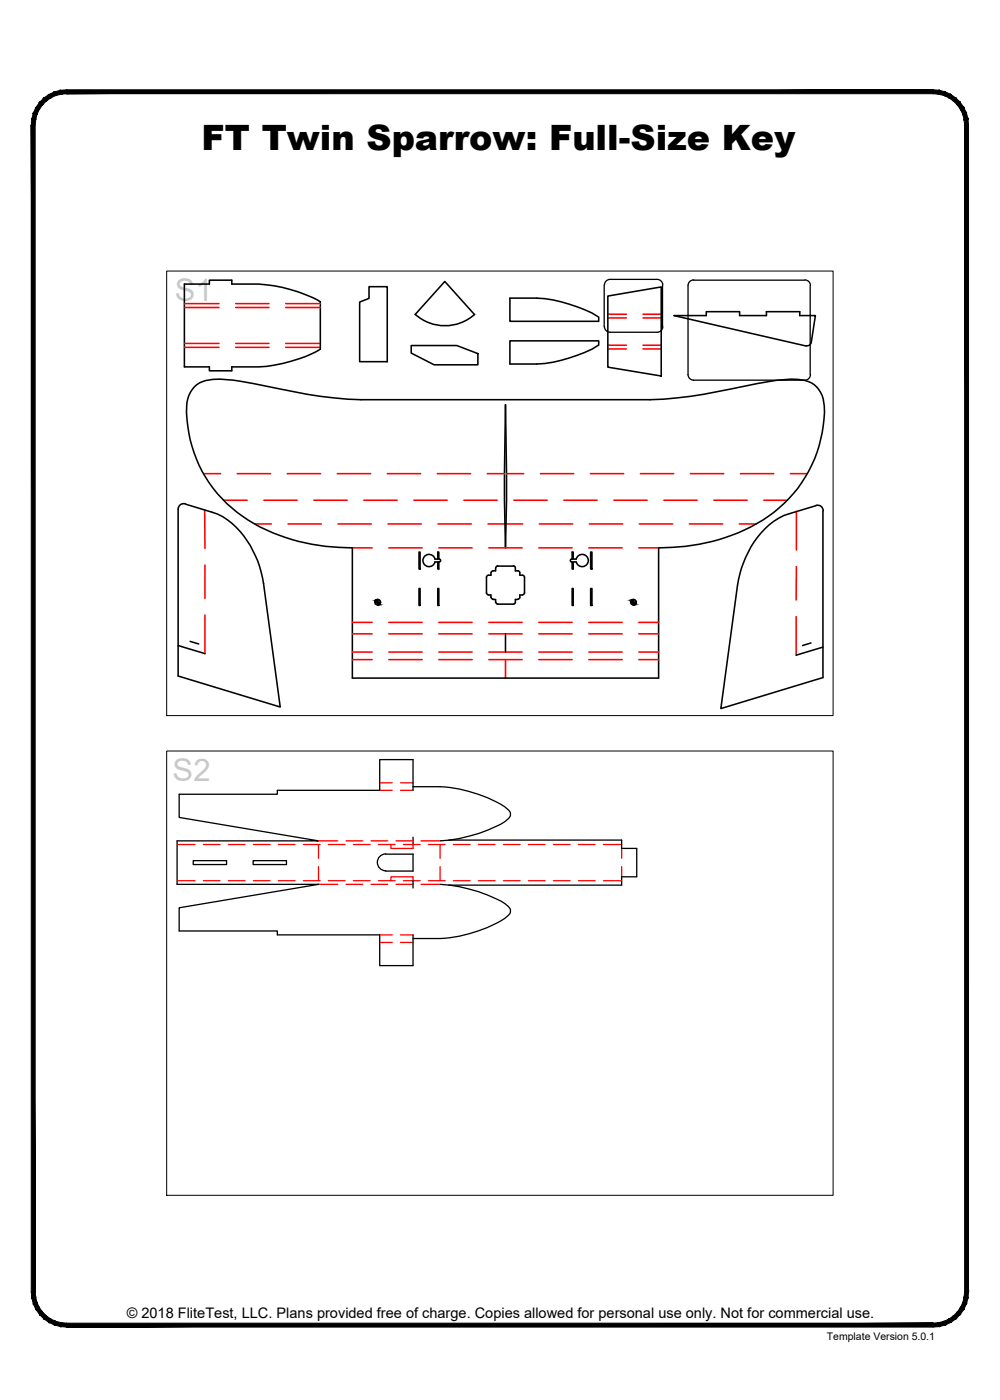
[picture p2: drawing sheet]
<svg xmlns="http://www.w3.org/2000/svg" width="190mm" height="267mm" viewBox="0 0 190 267" stroke-linecap="round" stroke-linejoin="round" font-family="sans-serif">
<!-- layer: 22 TILED -->
<g fill="#000" stroke="#000" stroke-width=".19">
<path d="M11.5 17.2l1.2-.1v.8zM11.5 17.2l.2 .7h1zM10.4 17.5l1.1-.3 .2 .7zM10.4 17.5l.2 .7 1.1-.3zM9.3 18l1.1-.5 .2 .7zM9.3 18l.4 .6 .9-.4zM8.3 18.7l1-.7 .4 .6zM8.3 18.7l.5 .5 .9-.6zM8.3 18.7l.5 .5-1.3 .3zM7.5 19.5l.6 .5 .7-.8zM7.5 19.5l.6 .5-1.3 .5zM6.8 20.5l.7 .3 .6-.8zM6.8 20.5l.7 .3-1.1 .7zM6.4 21.5l.6 .3 .5-1zM6.4 21.5l.6 .3-.9 .9zM6.1 22.7l.7 .1 .2-1zM6.1 22.7l.7 .1-.8 1.1zM6.8 22.8l-.8 1.1h.7z"/>
<path d="M12.7 17.9h165.1v-.8zM12.7 17.1h165.1l-165.1 .8z"/>
<path d="M6 23.9l.7 222.2v-222.2zM6 23.9l.7 222.2h-.7z"/>
<path d="M184.4 22.7l.1 1.2h-.7zM183.7 22.8l.1 1.1 .6-1.2zM184.1 21.5l.3 1.2-.7 .1zM183.4 21.8l.3 1 .4-1.3zM183.6 20.5l.5 1-.7 .3zM183 20.8l.4 1 .2-1.3zM182.9 19.5l.7 1-.6 .3zM182.4 20l.6 .8-.1-1.3zM182.1 18.7l.8 .8-.5 .5zM182.1 18.7l-.5 .5 .8 .8zM181.1 18l1 .7-.5 .5zM181.1 18l-.3 .6 .8 .6zM180.1 17.5l1 .5-.3 .6zM180.1 17.5l-.3 .7 1 .4zM178.9 17.2l1.2 .3-.3 .7zM178.9 17.2l-.1 .7 1 .3zM177.8 17.1l1.1 .1-.1 .7zM177.8 17.1v.8h1z"/>
<path d="M6 246.1h.7l-.6 1.2zM6.7 246.1l-.6 1.2 .7-.2zM6.1 247.3l.7-.2-.4 1.3zM6.8 247.1l-.4 1.3 .6-.3zM6.4 248.4l.6-.3-.2 1.3zM7 248.1l-.2 1.3 .7-.3zM6.8 249.4l.7-.3v1.3zM7.5 249.1v1.3l.6-.5zM7.5 250.4l.6-.5 .2 1.3zM8.1 249.9l.2 1.3 .5-.5zM8.8 250.7l.5 1.2-1-.7zM8.8 250.7l.5 1.2 .4-.6zM9.7 251.3l.7 1.1-1.1-.5zM9.7 251.3l.7 1.1 .2-.7zM10.6 251.7l.9 1-1.1-.3zM10.6 251.7l.9 1 .2-.7zM11.7 252l1 .8-1.2-.1zM11.7 252l1 .8v-.7z"/>
<path d="M12.7 252.1v.7l165.1-.7zM12.7 252.8l165.1-.7v.7z"/>
<path d="M177.8 252.1l1.1 .6-1.1 .1zM177.8 252.1l1.1 .6-.1-.7zM178.8 252l1.3 .4-1.2 .3zM178.8 252l1.3 .4-.3-.7zM179.8 251.7l1.3 .2-1 .5zM179.8 251.7l1.3 .2-.3-.6zM180.8 251.3l1.3-.1-1 .7zM180.8 251.3l1.3-.1-.5-.5zM181.6 250.7l1.3-.3-.8 .8zM181.6 250.7l1.3-.3-.5-.5zM182.4 249.9l1.2-.5-.7 1zM183 249.1l-.6 .8 1.2-.5zM183 249.1l1.1-.7-.5 1zM183.4 248.1l-.4 1 1.1-.7zM183.4 248.1l1-.8-.3 1.1zM183.7 247.1l-.3 1 1-.8zM184.5 246.1l-.1 1.2-.7-.2zM183.8 246.1l-.1 1 .8-1z"/>
<path d="M183.8 23.9v222.2h.7zM183.8 23.9h.7v222.2z"/>
</g>
<path d="M31.8 51.6h126.9v84.7h-126.9zM31.8 143.1h126.9v84.6h-126.9z" fill="none" stroke="#000" stroke-width=".19"/>
<!-- layer: 23 NOTES -->
<g fill="none" stroke="#000" stroke-width=".25">
<path d="M115.1 54.3v8M125.2 53.2h-9a1.07 1.07 0 0 0-1.1 1.1M125.2 53.2a1.07 1.07 0 0 1 1.1 1.1M126.2 54.3v8M131.1 54.4v17M132.1 53.4h21.2M132.1 53.3a1.07 1.07 0 0 0-1 1.1M153.3 53.3a1.07 1.07 0 0 1 1.1 1.1M154.3 54.4v17M115.1 62.2a1.07 1.07 0 0 0 1.1 1.1h9M126.3 62.2a1.07 1.07 0 0 1-1.1 1.1M131.1 71.4a1.07 1.07 0 0 0 1 1"/>
<path d="M154.4 71.4a1.07 1.07 0 0 1-1.1 1h-21.2M71.4 114.7h1.1M71.9 114.2v1.1M120.1 114.7h1.1M120.7 114.2v1.1"/>
</g>
<g fill="#000" stroke="#000" stroke-width=".19">
<path d="M71.8 114.2h.1zM120.6 114.2h.1zM120.7 115.2h.1z"/>
<path d="M71.8 114.2h.1zM71.8 114.2h.1z"/>
<path d="M71.8 114.2l.1 .1zM71.7 114.3h.2z"/>
<path d="M71.7 114.3h.2zM71.6 114.3h.3z"/>
<path d="M71.6 114.3l.3 .1zM71.6 114.3l.3 .1z"/>
<path d="M71.5 114.4l.4 .1v-.1zM71.5 114.4l.4 .1h-.4z"/>
<path d="M71.5 114.5h.4zM71.5 114.5h.4z"/>
<path d="M71.4 114.5l.5 .1v-.1zM71.4 114.5l.5 .1h-.5z"/>
<path d="M71.4 114.6l.5 .1v-.1zM71.4 114.6l.5 .1h-.5z"/>
<path d="M71.9 115.2h.2zM71.9 115.2h.1zM71.9 115.2h.1z"/>
<path d="M71.9 115.2h.3zM71.9 115.2h.2z"/>
<path d="M71.9 115.1h.4zM71.9 115.1l.3 .1z"/>
<path d="M71.9 115.1h.4zM71.9 115.1h.4z"/>
<path d="M71.9 115l.4 .1 .1-.1zM71.9 115l.4 .1h-.4z"/>
<path d="M71.9 114.9h.5zM71.9 114.9l.5 .1z"/>
<path d="M71.9 114.7l.6 .1v-.1zM71.9 114.7l.6 .1h-.6z"/>
<path d="M71.9 114.8l.5 .1 .1-.1zM71.9 114.8l.5 .1h-.5z"/>
<path d="M120.6 114.2h.1zM120.5 114.2h.2z"/>
<path d="M120.5 114.2l.2 .1zM120.4 114.3h.3z"/>
<path d="M120.4 114.3h.3zM120.4 114.3h.3z"/>
<path d="M120.3 114.3l.4 .1zM120.2 114.4h.5z"/>
<path d="M120.2 114.4l.5 .1v-.1zM120.2 114.4l.5 .1h-.5z"/>
<path d="M120.2 114.5h.5zM120.2 114.5h.5z"/>
<path d="M120.1 114.5l.6 .1v-.1zM120.1 114.5l.6 .1h-.6z"/>
<path d="M120.1 114.6l.6 .1v-.1zM120.1 114.6l.6 .1h-.6z"/>
<path d="M120.7 115.2h.2zM120.7 115.2h.1z"/>
<path d="M120.7 115.1h.3zM120.7 115.1l.2 .1z"/>
<path d="M120.7 115.1h.4zM120.7 115.1h.3z"/>
<path d="M120.7 115l.4 .1v-.1zM120.7 115l.4 .1h-.4z"/>
<path d="M120.7 114.7l.5 .1v-.1zM120.7 114.7l.5 .1h-.5z"/>
<path d="M120.7 114.8l.5 .1v-.1zM120.7 114.8l.5 .1h-.5z"/>
<path d="M120.7 114.9h.5zM120.7 114.9l.4 .1z"/>
</g>
<g fill="none" stroke="#000" stroke-width=".3">
<circle cx="72" cy="114.7" r=".52"/>
<circle cx="120.7" cy="114.7" r=".52"/>
</g>
<!-- layer: 02 SCORE -->
<g fill="none" stroke="#f00" stroke-width=".25">
<path d="M72.3 150.6h2.4M72.4 149.1h2.3M76.3 149.1h2.4M76.3 150.6h2.4M33.7 167.8h3.5M33.7 160.9h3.5M38.7 167.8h3.2M38.7 160.9h3.2M43.5 167.8h3.2M43.5 160.9h3.2M48.3 167.8h3.1M48.3 160.9h3.1"/>
<path d="M53 167.8h3.2M53 160.9h3.2M57.8 167.8h3.2M57.8 160.9h3.2M60.7 160.9v2.6M60.7 165.1v2.7M60.7 160.2h3.6M60.7 168.5h3.6M62.6 167.8h3.1M62.6 160.9h3.1M65.9 160.2h3.2M65.9 168.5h3.2"/>
<path d="M67.3 167.8h3.2M67.3 160.9h3.2M70.7 160.2h3.2M70.7 168.5h3.2M72.1 167.8h3.2M72.1 160.9h3.2M72.3 178.1h2.4M72.4 179.5h2.3M74.5 160.9v.7h4.2v-.7M74.5 167.8v-.8h4.2v.8M75.5 160.2h3.1M75.5 168.5h3.1"/>
<path d="M76.3 179.5h2.4M76.3 178.1h2.4M76.8 167.8h3.2M76.8 160.9h3.2M80.2 160.2h3.6M80.2 168.5h3.6M81.6 167.8h3.2M81.6 160.9h3.2M83.8 160.9v2.6M83.8 165.1v2.7M86.4 167.8h3.1M86.4 160.9h3.1"/>
<path d="M91.1 167.8h3.2M91.1 160.9h3.2M95.9 167.8h3.2M95.9 160.9h3.2M100.7 167.8h3.1M100.7 160.9h3.1M105.4 167.8h3.2M105.4 160.9h3.2M110.2 167.8h3.2M110.2 160.9h3.2M114.9 167.8h3.5M114.9 160.9h3.5"/>
<path d="M118.4 161.6v1.9M118.4 165.1v1.9"/>
</g>
<!-- layer: 01 CUT -->
<path d="M78.7 150.6v-5.9h-6.4v5.9h-19.5v.7h-18.7v4.4l26.6 4.5h-27v8.3h27l-26.6 4.4v4.5h18.7v.7h19.5v5.8h6.4v-5.8M78.7 149.9a29.5 29.5 0 0 1 12.4 1.4 13.3 13.3 0 0 1 6 3.3l.1 .3a1.23 1.23 0 0 1-.7 1.3 25.5 25.5 0 0 1-12.7 4M78.7 159.5v1.4M36.8 164h6.4v.7h-6.4zM48.2 164h6.4v.7h-6.4zM73.5 162.7h5.2v3.2h-5.2M73.5 162.7a1.61 1.61 0 0 0-1.6 1.6 1.61 1.61 0 0 0 1.6 1.6M78.7 167.8v1.4M83.8 168.5a27.6 27.6 0 0 1 12.4 3.6l.3 .3a1.15 1.15 0 0 1 .3 2 23.3 23.3 0 0 1-12.1 4.3l-6 .1M85.5 160h32.9v1.6h2.9v5.4h-2.9v1.6h-32.9" fill="none" stroke="#000" stroke-width=".25"/>
<g fill="none" stroke="#000" stroke-width=".3">
<path d="M35.1 54.1h4.8v-.7h4.3v.7a30.5 30.5 0 0 1 14 2.1l2.8 1.3v9a27.3 27.3 0 0 1-11.7 3.4h-5.1v.7h-4.3v-.7h-4.8zM70.3 54.6h3.5v14.3h-5.3v-11.4l1.8-.7zM79.1 59.9l5.6-6.3 5.7 6.3M79.1 59.9a8.5 8.5 0 0 0 11.3 0M97.1 56.8a28.2 28.2 0 0 1 14.2 2.2l1.5 .6 1.3 .8v.8h-17zM115.8 56.4l10.2-1.7v16.9l-10.2-1.7zM37 73.7a7.1 7.1 0 0 1 6.2-1.4 67 67 0 0 1 10.2 1.8 80.3 80.3 0 0 0 15.4 2h55a80.6 80.6 0 0 0 15.4-2 64.7 64.7 0 0 1 11.5-1.9l1.3 .1a4.9 4.9 0 0 1 5 5 25.1 25.1 0 0 1-15.2 23.6 37.7 37.7 0 0 1-16.3 3.5v24.8h-58.4v-24.8a35.8 35.8 0 0 1-21.9-6.8 24.5 24.5 0 0 1-9.6-21 5.4 5.4 0 0 1 1.4-2.9zM78.3 65.8h8.7l4 1.6v2.1h-8.3l-4.4-2.2zM96.3 77.1l.2 13.1-.2 14.2-.2-9.1zM97.1 64.9h17v.8a26.7 26.7 0 0 1-11.9 3.6h-5.1zM154.5 65.2l-.3 .5-.6 .2M154.5 65.3l.8-5.2h-2.9v-.7h-6.4v.7h-5.1v-.7h-6.4v.7h-6.1l25.2 5.8"/>
<path d="M35.3 96a1.07 1.07 0 0 0-1.4 1v31.8l19.5 5.9-3.2-23.5a18.1 18.1 0 0 0-7.8-12.8l-1-.5-6.1-1.9M155.4 96.3l-5.1 1.6a14.4 14.4 0 0 0-8.3 8.3l-.8 2-.7 3.3-3.2 23.5 19.5-5.9v-31.8M155.4 96.3a1.07 1.07 0 0 1 1.4 1M79.8 112.1h.2v3.2h-.2zM79.8 105.2h.2v3.2h-.2zM83.4 112.1h.2v3.2h-.2zM83.6 106.5v-1.3h-.2v1.3h-.5a1.17 1.17 0 0 0-1.8-.7 1.17 1.17 0 0 0 0 1.9 1.17 1.17 0 0 0 1.8-.6h.5v1.3h.2v-1.3M83.7 106.5l.2 .3-.2 .3M92.7 112.9l.2 .4h.1M93 113.4h.5v.4M93 109.6l-.3 .2v.2v3M93.5 109.1v.5h-.5"/>
<path d="M93.6 113.8v.2l.3 .1M93.9 114.2h.5M94.4 108.2v.5l-.6 .1-.2 .3M94.4 114.2v.5M94.5 114.7v.2l.3 .2h3M94.8 107.8h3M94.8 107.8l-.3 .2v.2M97.8 107.8h.2l.2 .4M98.2 108.2v.5l.6 .1 .2 .3M98.6 114.2h-.4l-.1 .7-.3 .2M99 109.1v.5M99.1 109.6h.6l.2 .4v3"/>
<path d="M99.5 113.4h-.5v.6l-.3 .1M99.9 112.9l-.2 .4h-.2M109 112.1h.2v3.2h-.2zM109.7 106.5h-.5v-1.3h-.2v1.3a.28 .28 0 0 0-.4 .3 .28 .28 0 0 0 .4 .3v1.3h.2v-1.3h.5M109.8 106.5a1.17 1.17 0 0 1 1.8-.7 1.17 1.17 0 0 1 0 1.9 1.17 1.17 0 0 1-1.8-.6M112.5 112.1h.3v3.2h-.3zM112.5 105.2h.3v3.2h-.3zM33.9 123l5.1 1.5M36.2 122.2l1.7 .5M96.3 120.7v3.5M154.5 122.5l-1.6 .5M156.8 123.3l-5.1 1.5"/>
</g>
<!-- layer: 02 SCORE -->
<g fill="none" stroke="#f00" stroke-width=".3">
<path d="M35.1 57.8h6.6M35.1 58.6h6.6M44.9 57.8h6.3M44.9 58.6h6.3M54.4 57.8h6.6M54.4 58.6h6.6M115.8 59.9h3.5M122.5 59.9h3.5M35.1 66.2h6.6M35.1 65.4h6.6M44.9 66.2h6.3M44.9 65.4h6.3"/>
<path d="M54.4 66.2h6.6M54.4 65.4h6.6M115.8 66.5h3.5M115.8 65.8h3.5M115.8 60.6h3.5M122.5 66.5h3.5M122.5 65.8h3.5M122.5 60.6h3.5M38.8 90.2h3.2M39 97.1v7.4M42.6 95.3h4.5M45.2 90.2h6.3"/>
<path d="M48.5 99.8h3.2M50.3 95.3h6.3M54.7 90.2h6.4M54.9 99.8h6.3M59.8 95.3h6.3M64.2 90.2h6.4M64.4 99.8h6.3M69.3 95.3h6.4M73.8 90.2h6.3M73.9 99.8h6.4M78.8 95.3h6.4M83.3 90.2h6.3"/>
<path d="M83.4 99.8h6.4M88.4 95.3h6.3M92.8 90.2h3.3M93 99.8h3.2M96.4 99.8h3.2M96.5 90.2h3.3M97.9 95.3h6.3M102.7 99.8h6.4M102.9 90.2h6.4M107.4 95.3h6.4M112.3 99.8h6.3M112.5 90.2h6.3"/>
<path d="M116.9 95.3h6.4M121.8 99.8h6.3M122 90.2h6.3M126.5 95.3h6.3M131.3 99.8h6.4M131.5 90.2h6.4M136 95.3h6.3M140.8 99.8h3.3M141 90.2h6.4M145.5 95.3h4.5M150.6 90.2h3.2M151.7 97.4v7.4"/>
<path d="M39 107.6v6.4M39 117.2v7.3M67.1 118.6h3.8M67.1 104.4h3.8M74.1 118.6h6.3M74.1 104.4h6.3M83.6 118.6h6.3M83.6 104.4h6.3M93.1 118.6h6.4M93.1 104.4h6.4M102.6 118.6h6.4M102.6 104.4h6.4"/>
<path d="M112.2 118.6h6.3M112.2 104.4h6.3M121.7 118.6h3.8M121.7 104.4h3.8M151.7 117.5v7.3M151.7 107.9v6.4M67.1 124.2h3.8M67.1 125.7h3.8M67.1 120.7h3.8M74.1 124.2h6.3M74.1 125.7h6.3M74.1 120.7h6.3"/>
<path d="M83.6 124.2h6.3M83.6 125.7h6.3M83.6 120.7h6.3M93.1 124.2h6.4M93.1 125.7h6.4M93.1 120.7h6.4M96.3 125.7v3.5M102.6 124.2h6.4M102.6 125.7h6.4M102.6 120.7h6.4M112.2 124.2h6.3M112.2 125.7h6.3"/>
<path d="M112.2 120.7h6.3M121.7 124.2h3.8M121.7 125.7h3.8M121.7 120.7h3.8"/>
</g>
<text font-size="6.7" x="38.4" y="28.7">FT Twin Sparrow: Full-Size Key</text>
<g font-size="5.9" fill="#c7c8ca">
<text x="33.3" y="57.3">S1</text>
<text x="32.9" y="148.8">S2</text>
</g>
<text font-size="2.8" x="24.2" y="251.1">© 2018 FliteTest, LLC. Plans provided free of charge. Copies allowed for personal use only. Not for commercial use.</text>
<text font-size="2" x="157.5" y="255.3">Template Version 5.0.1</text>
</svg>
